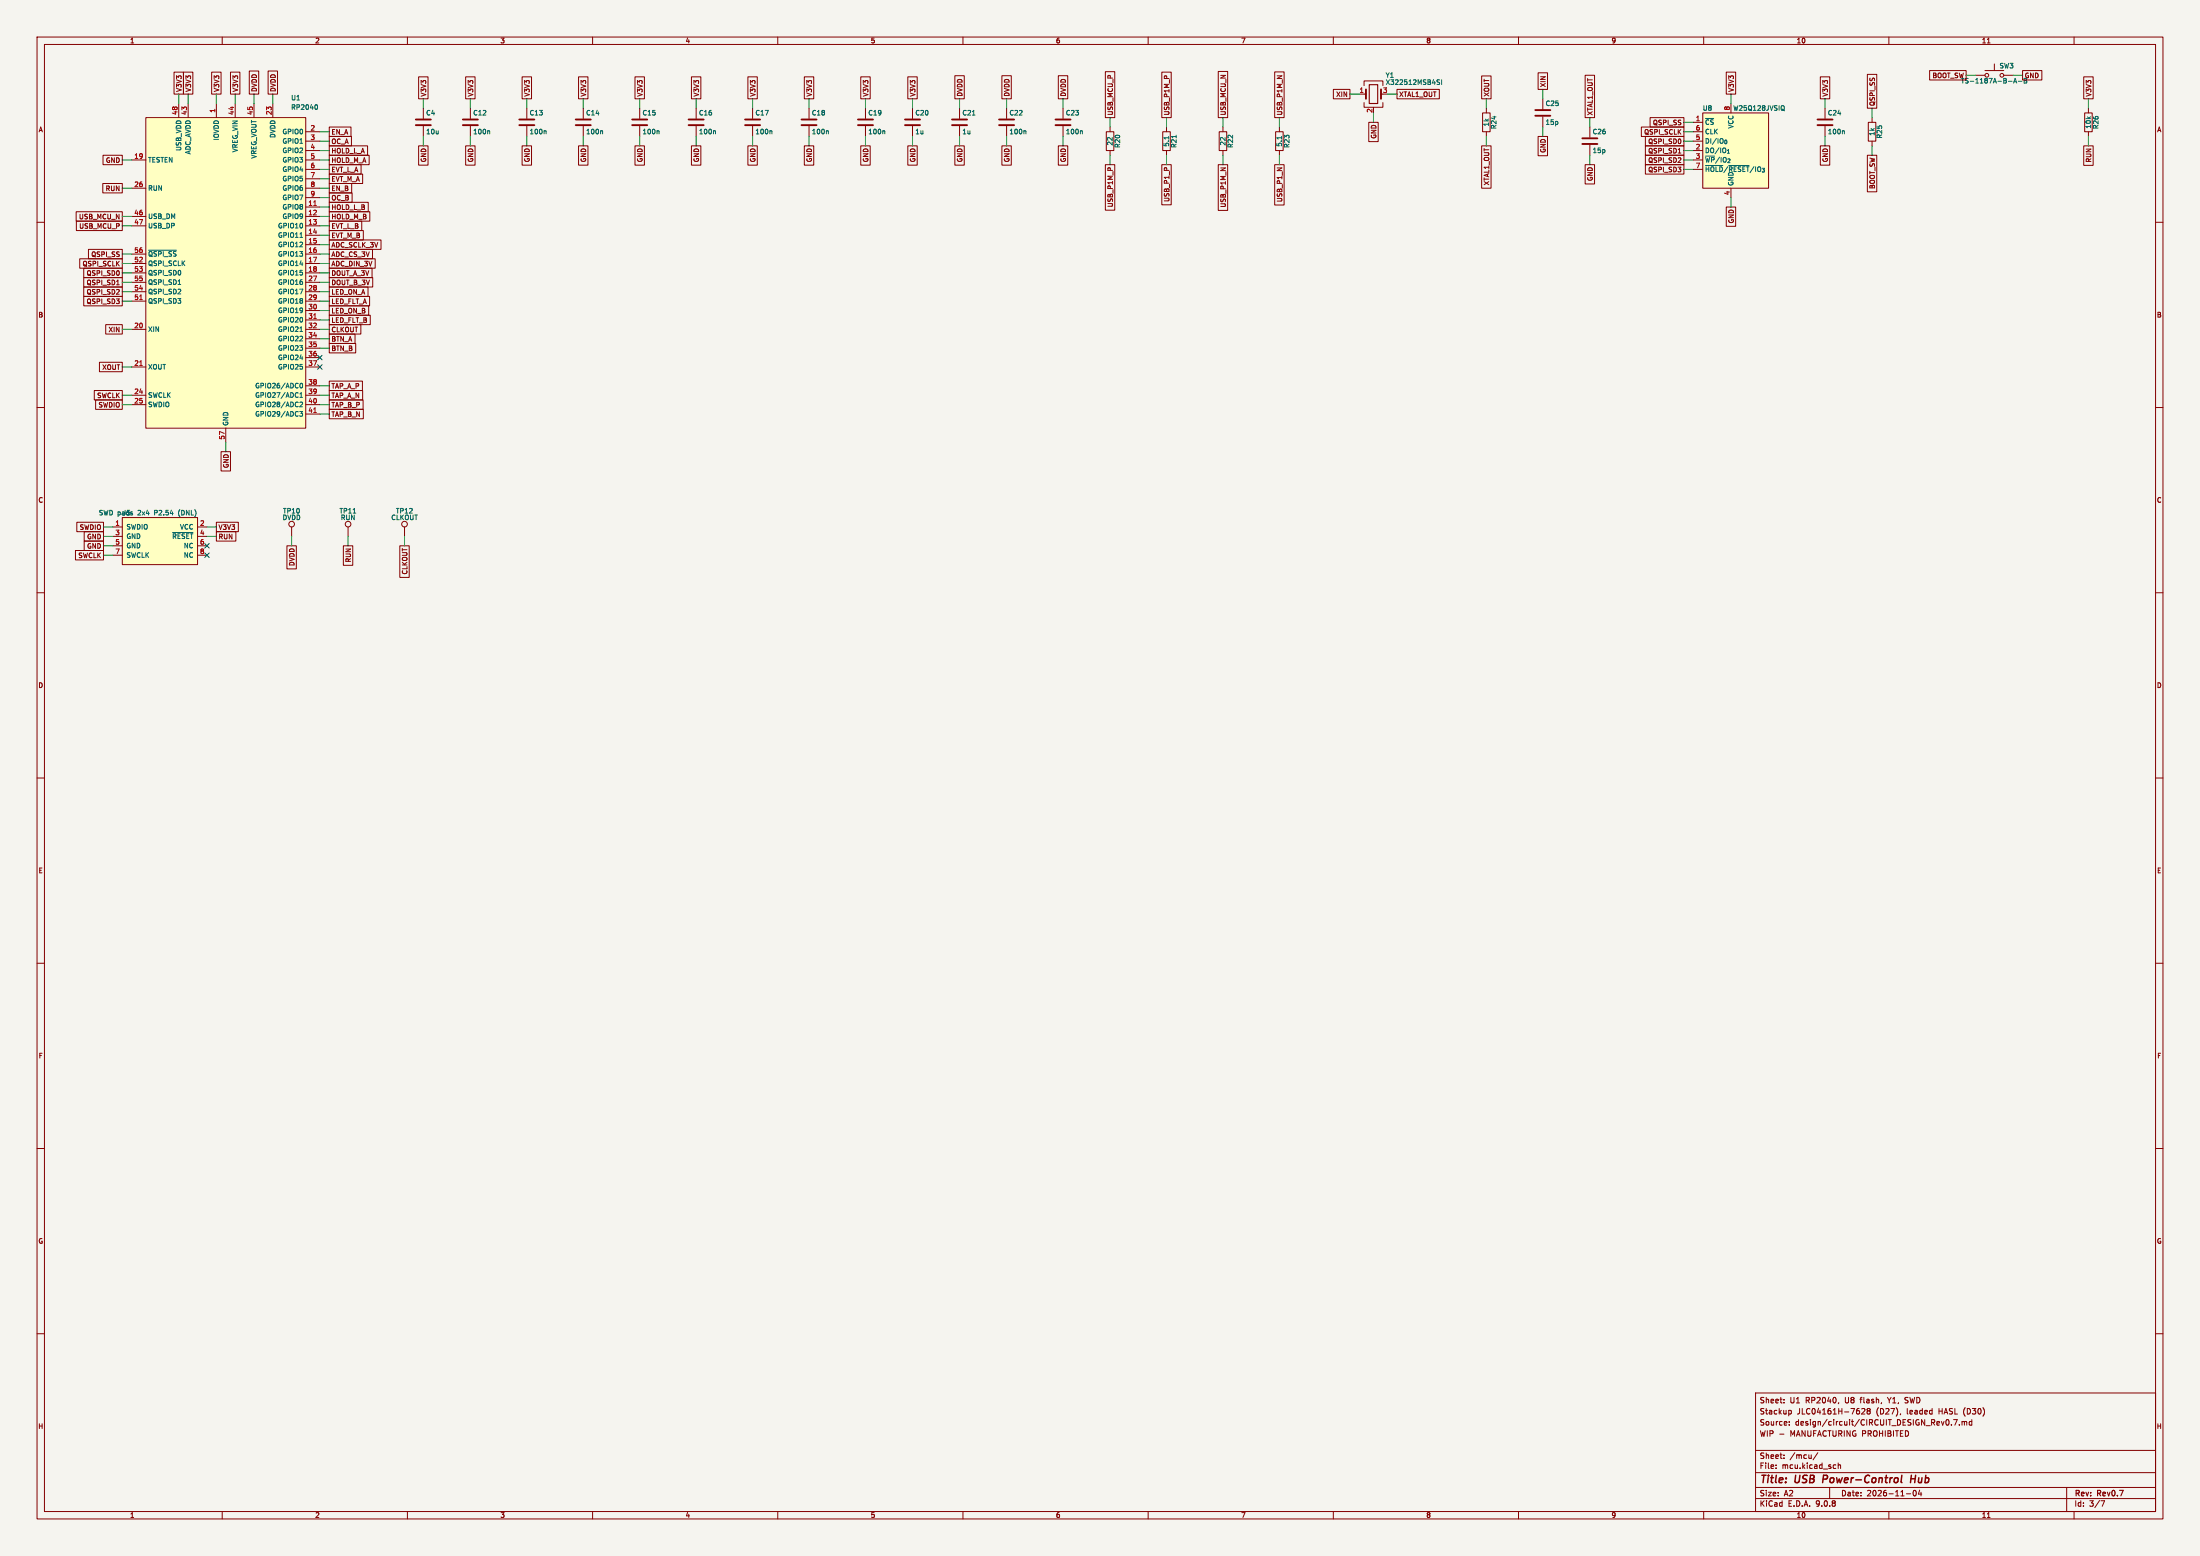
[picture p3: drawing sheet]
<svg xmlns="http://www.w3.org/2000/svg" width="594mm" height="420mm" viewBox="0 0 594 420" stroke-linecap="round" stroke-linejoin="round" font-family="sans-serif">
<path d="M0 0h594v420h-594z" fill="#f5f4ef" stroke="#f5f4ef" stroke-width=".27"/>
<g fill="none" stroke="#840000" stroke-width=".27">
<path d="M10 10h574v400h-574zM12 12h570v396h-570zM60 10v2M110 10v2M160 10v2M210 10v2M260 10v2M310 10v2M360 10v2M410 10v2M460 10v2M510 10v2"/>
<path d="M536.6 11.6h.7M560 10v2M142.2 29.2v2.8M142.2 34v2.8M246.4 29.2v2.8M246.4 34v2.8M10 60h2M582 60h2M10 110h2M582 110h2M10 160h2M582 160h2"/>
<path d="M10 210h2M582 210h2M10 260h2M582 260h2M10 310h2M582 310h2M10 360h2M474 376h108v32h-108zM481.7 377.7v.2M481.7 378.5v.2M496.5 378.6l-.2 .3M582 360h2"/>
<path d="M474 397.5h108M474 391.5h108M479.5 396.2v.2M479.5 395.4v.2M480.5 387.1h1.2M481.7 393.5v.2M481.7 392.7v.2M483.1 384.5v.2M483.1 383.7v.2M483.1 380.7l.6 .3-.1 .5-.5 .2M490.8 392.1l-1.3 1.9M495.2 395.4h.5"/>
<path d="M495.7 396.3l-.5 .1M496.3 395.5l.6-.1 .1 1M496.3 394.9v1.5M502.7 380.3l.5-.1 .3 .4-.9 1.1h.9M504.4 380.8l-.3 .3 .3 .6 .6-.3-.3-.6M504.4 380.8l-.3-.3 .3-.3 .6 .3-.3 .3M504.4 380.8h.3M513.2 381.6l-.2 .3M526.9 384.5v.2M527.5 383.2h1l-.7 1.5M529 384.5v.2M529.7 383.8l.5-.1 .2 .2"/>
<path d="M529.7 383.7v1M530.4 383.9l.2-.2h.4v1M530.4 383.9v.8M532.4 383.7h-.4l-.3 .3 .1 .6h.6M532.4 383.2v1.5M60 408v2M110 408v2M160 408v2M210 408v2M260 408v2M310 408v2M360 408v2"/>
<path d="M410 408v2M460 408v2M474 404.5h108M474 401.5h108M494 401.5v3M510 408v2M514.7 403.2h1.2M516.7 402.4l.2-.1a.8 .8 0 0 1 .5 .7 .8 .8 0 0 1-.5 .8l-.4-.6zM518.3 402.2l-.3 1.1h.9M518.7 402.8v1M536.6 409.6h.7M558 401.5v6.5"/>
<path d="M560 408v2M567.2 405.1h1l-.6 1.5"/>
</g>
<path d="M492.4 398.2l-.3 2M513.5 398.2l-.2 1.7M516 399.1h1.1M516.1 398.2l-.3 2M513.4 400.1l.1 .1" fill="none" stroke="#840000" stroke-width=".4"/>
<path d="M140.2 32.3h4.1M140.2 33.8h4.1M244.3 32.3h4.1M244.3 33.8h4.1" fill="none" stroke="#840000" stroke-width=".51"/>
<path d="M147.3 35.3l.2 .2v.6" fill="none" stroke="#006464" stroke-width=".27"/>
<path d="M33 139.7h20.3v12.7h-20.3z" fill="#ffffc2"/>
<g fill="none" stroke="#840000" stroke-width=".27">
<path d="M114.3 29.2v2.8M114.3 34v2.8M127 29.2v2.8M127 34v2.8M33 139.7h20.3v12.7h-20.3zM30.5 142.2h2.5M30.5 144.8h2.5M30.5 147.3h2.5M30.5 149.9h2.5M53.3 142.2h2.6M53.3 144.8h2.6M53.3 147.3h2.6"/>
<path d="M53.3 149.9h2.6"/>
</g>
<path d="M132 35.3l.2 .2v.6M46.6 143.7h5.5" fill="none" stroke="#006464" stroke-width=".27"/>
<path d="M112.3 32.3h4M112.3 33.8h4M125 32.3h4M125 33.8h4" fill="none" stroke="#840000" stroke-width=".51"/>
<path d="M39.4 31.8h43.1v83.8h-43.1z" fill="#ffffc2"/>
<g fill="none" stroke="#840000" stroke-width=".27">
<path d="M39.4 31.8h43.1v83.8h-43.1zM48.3 27.9v3.9M50.8 27.9v3.9M58.4 27.9v3.9M63.5 27.9v3.9M68.6 27.9v3.9M73.7 27.9v3.9M82.5 35.6h3.9M82.5 38.1h3.9M157.5 29.2v2.8M157.5 34v2.8M172.7 29.2v2.8"/>
<path d="M172.7 34v2.8M188 29.2v2.8M188 34v2.8M203.2 29.2v2.8M203.2 34v2.8M218.4 29.2v2.8M218.4 34v2.8M233.7 29.2v2.8M233.7 34v2.8M259.1 29.2v2.8M259.1 34v2.8M271.8 29.2v2.8"/>
<path d="M271.8 34v2.8M287 29.2v2.8M287 34v2.8M298.7 35.6h2v5h-2zM299.7 34.3v1.3M313.9 35.6h2.1v5h-2.1zM315 34.3v1.3M329.2 35.6h2v5h-2zM330.2 34.3v1.3M344.4 35.6h2.1v5h-2.1zM345.4 34.3v1.3M367 25.4h1.8"/>
<path d="M368.3 23.1v-1.3h5.1v1.3M368.3 27.7v1.3h5.1v-1.3M370.8 29v.2M400.3 30.5h2v5.1h-2zM401.3 29.2v1.3M401.3 35.6v1.2M416.6 26.7v2.8M416.6 31.5v2.8M429.3 34.3v2.8M429.3 39.1v2.8M562.9 30.5h2v5.1h-2zM563.9 29.2v1.3"/>
<path d="M563.9 35.6v1.2M35.6 43.2h3.8M35.6 50.8h3.8M35.6 58.4h3.8M82.5 43.2h3.9M82.5 50.8h3.9M82.5 58.4h3.9M82.5 40.6h3.9M82.5 45.7h3.9M82.5 48.3h3.9M82.5 53.3h3.9M82.5 55.9h3.9"/>
<path d="M299.7 40.6v1.3M315 40.6v1.3M330.2 40.6v1.3M345.4 40.6v1.3M35.6 61h3.8M35.6 68.6h3.8M35.6 71.1h3.8M35.6 73.7h3.8M35.6 76.2h3.8M35.6 78.7h3.8M82.5 61h3.9M82.5 68.6h3.9"/>
<path d="M82.5 71.1h3.9M82.5 73.7h3.9M82.5 76.2h3.9M82.5 78.7h3.9M82.5 63.5h3.9M82.5 66h3.9M35.6 81.3h3.8M35.6 88.9h3.8M35.6 99.1h3.8M82.5 81.3h3.9M82.5 88.9h3.9M82.5 99.1h3.9"/>
<path d="M82.5 83.8h3.9M82.5 86.4h3.9M82.5 91.4h3.9M82.5 94h3.9M82.5 96.5h3.9M35.6 106.7h3.8M35.6 109.2h3.8M61 115.6v3.8M82.5 106.7h3.9M82.5 109.2h3.9M82.5 104.1h3.9M82.5 111.8h3.9"/>
<path d="M78.7 142.2v2.6M94 142.2v2.6M109.2 142.2v2.6"/>
<circle cx="78.7" cy="141.5" r=".76"/>
<circle cx="94" cy="141.5" r=".76"/>
<circle cx="109.2" cy="141.5" r=".76"/>
</g>
<g fill="none" stroke="#006464" stroke-width=".27">
<path d="M85.4 28.3a.79 .79 0 0 1 0 1.2M162.5 35.3l.2 .2v.6M177.8 35.3l.1 .2v.6M193 35.3l.2 .2v.6M208.2 35.3l.2 .2v.6M223.5 35.3l.2 .2v.6M238.7 35.3l.2 .2v.6M262.5 31.1h.8M276.8 35.3l.2 .2v.6M292.1 35.3l.1 .2v.6M315.5 36.8v.8M317.6 36.5v.7"/>
<path d="M346 36.8v.8M388 22a.53 .53 0 0 1 .6 .7h-.6M388.7 21.6l-.7 .1M389.2 21.5v1.3M40.1 67.5h7.6M48.1 76.8h.7M81 64.1h.7M81 89.5h.7M80.9 111.1h.8l-.4 .5h.3M81 108.7l.5-.2 .2 .4-.8 .9h.8M81 107.3h.7M81 106.4l.3-.4v1.3"/>
<path d="M81.2 103.5l.1-.1a.62 .62 0 0 1 .4 .7 .62 .62 0 0 1-.5 .6l-.2-.5zM81.6 111.6v.1M81.6 111.7v.6l-.7-.1M95.3 138.5h.8"/>
</g>
<path d="M84.7 55.5h.7M37.7 80.9h.7M37.7 98.6h.7M84.7 85.9h.7M84.7 111.3h.7" fill="none" stroke="#a90000" stroke-width=".27"/>
<g fill="none" stroke="#840000" stroke-width=".51">
<path d="M155.4 32.3h4.1M155.4 33.8h4.1M170.7 32.3h4.1M170.7 33.8h4.1M185.9 32.3h4.1M185.9 33.8h4.1M201.2 32.3h4M201.2 33.8h4M216.4 32.3h4.1M216.4 33.8h4.1M231.6 32.3h4.1M231.6 33.8h4.1"/>
<path d="M257 32.3h4.1M257 33.8h4.1M269.7 32.3h4.1M269.7 33.8h4.1M285 32.3h4.1M285 33.8h4.1M368.8 24.1v2.6M372.9 24.1v2.6M414.5 29.7h4.1M414.5 31.2h4.1M427.2 37.3h4.1M427.2 38.9h4.1"/>
</g>
<path d="M369.7 22.9h2.3v5h-2.3z" fill="none" stroke="#840000" stroke-width=".3"/>
<path d="M459.7 30.5h17.8v20.3h-17.8z" fill="#ffffc2"/>
<g fill="none" stroke="#840000" stroke-width=".27">
<path d="M47 19.5h2.5v5.9h-2.5zM49.5 19.5h2.6v5.9h-2.6zM57.1 19.5h2.6v5.9h-2.6zM62.2 19.5h2.6v5.9h-2.6zM67.3 19.2h2.6v6.2h-2.6zM72.4 19.2h2.5v6.2h-2.5zM298.4 19.3h2.6v12.5h-2.6zM313.7 19.5h2.5v12.3h-2.5zM328.9 19.3h2.6v12.5h-2.6zM344.2 19.4h2.5v12.4h-2.5zM415.3 19.7h2.5v4.4h-2.5zM466.1 19.5h2.5v5.9h-2.5z"/>
<path d="M521 19h9.9v2.6h-9.9zM535.9 19.1h5.1M538.5 17.3v1.8M546.1 19h5.2v2.6h-5.2zM88.9 34.3h5.9v2.5h-5.9zM88.9 36.8h6v2.6h-6zM88.9 39.4h10.3v2.5h-10.3zM113 20.7h2.6v6h-2.6zM113 39.4h2.6v5.2h-2.6zM125.7 39.4h2.6v5.2h-2.6zM125.7 20.7h2.6v6h-2.6zM141 39.4h2.5v5.2h-2.5z"/>
<path d="M141 20.7h2.5v6h-2.5zM156.2 39.4h2.6v5.2h-2.6zM156.2 20.7h2.6v6h-2.6zM171.4 39.4h2.6v5.2h-2.6zM171.4 20.7h2.6v6h-2.6zM186.7 20.7h2.5v6h-2.5zM186.7 39.4h2.5v5.2h-2.5zM201.9 39.4h2.6v5.2h-2.6zM201.9 20.7h2.6v6h-2.6zM217.2 20.7h2.5v6h-2.5zM217.2 39.4h2.5v5.2h-2.5zM232.4 39.4h2.6v5.2h-2.6z"/>
<path d="M232.4 20.7h2.6v6h-2.6zM245.1 20.7h2.6v6h-2.6zM245.1 39.4h2.6v5.2h-2.6zM257.8 39.4h2.6v5.2h-2.6zM257.8 20.4h2.6v6.3h-2.6zM270.5 20.4h2.6v6.3h-2.6zM270.5 39.4h2.6v5.2h-2.6zM285.7 20.4h2.6v6.3h-2.6zM285.7 39.4h2.6v5.2h-2.6zM360 24.1h4.5v2.6h-4.5zM369.6 33h2.5v5.2h-2.5zM377.2 24.1h11.4v2.6h-11.4z"/>
<path d="M400 20.5h2.6v6.2h-2.6zM400 39.4h2.6v11.4h-2.6zM415.3 36.8h2.5v5.2h-2.5zM428 20.3h2.5v11.5h-2.5zM443.2 34.3h11.5v2.5h-11.5zM444.3 36.8h10.4v2.6h-10.4zM444.3 39.4h10.4v2.5h-10.4zM445.5 31.7h9.2v2.6h-9.2zM457.2 33h2.5M457.2 35.6h2.5M457.2 38.1h2.5M459.7 30.5h17.8v20.3h-17.8z"/>
<path d="M467.4 27.9v2.6M491.5 20.7h2.5v6h-2.5zM491.5 39.4h2.5v5.2h-2.5zM492.8 29.2v2.8M492.8 34v2.8M504.2 20.1h2.5v9.1h-2.5zM504.4 33h2.1v5.1h-2.1zM505.5 31.8v1.2M505.5 38.1v1.3M533.4 20.3h2.5M541 20.3h2.6M562.6 20.7h2.6v6h-2.6z"/>
<path d="M562.6 39.4h2.6v5.2h-2.6zM20.6 57.1h12.4v2.6h-12.4zM20.6 59.7h12.4v2.5h-12.4zM27.8 49.5h5.2v2.6h-5.2zM27.8 41.9h5.2v2.6h-5.2zM88.9 41.9h10.8v2.6h-10.8zM88.9 44.4h8.6v2.6h-8.6zM88.9 47h9v2.5h-9zM88.9 49.5h6.1v2.6h-6.1zM88.9 54.6h10.5v2.6h-10.5zM88.9 57.1h10.9v2.6h-10.9zM88.9 59.7h8.8v2.5h-8.8z"/>
<path d="M88.9 52.1h6.2v2.5h-6.2zM298.4 44.5h2.6v12.2h-2.6zM313.7 44.5h2.5v10.8h-2.5zM328.9 44.5h2.6v12.3h-2.6zM344.2 44.5h2.5v10.8h-2.5zM428 44.5h2.5v5.2h-2.5zM444.3 41.9h10.4v2.6h-10.4zM444.3 44.4h10.4v2.6h-10.4zM453.1 41.3h.7M457.2 40.6h2.5M457.2 43.2h2.5M457.2 45.7h2.5"/>
<path d="M466.1 55.9h2.5v5.2h-2.5zM467.4 50.8v2.5M504.2 41.9h2.5v9.9h-2.5zM21.5 69.8h11.5v2.6h-11.5zM22.6 72.4h10.4v2.5h-10.4zM22.6 74.9h10.4v2.6h-10.4zM22.6 77.5h10.4v2.5h-10.4zM23.9 67.3h9.1v2.6h-9.1zM31.5 76.9h.7M88.9 62.2h9.2v2.6h-9.2zM88.9 67.3h11.7v2.6h-11.7zM88.9 69.8h12.4v2.6h-12.4z"/>
<path d="M88.9 64.8h14v2.5h-14zM88.9 72.4h11.6v2.5h-11.6zM88.9 74.9h11.7v2.6h-11.7zM88.9 77.5h10.5v2.5h-10.5zM22.6 80h10.4v2.6h-10.4zM26.8 97.8h6.2v2.5h-6.2zM28.5 87.6h4.5v2.6h-4.5zM88.9 90.2h7v2.5h-7zM88.9 92.7h7.1v2.6h-7.1zM88.9 80h10.9v2.6h-10.9zM88.9 82.5h10.6v2.6h-10.6zM88.9 85.1h11.1v2.5h-11.1z"/>
<path d="M88.9 87.6h8.5v2.6h-8.5zM25.5 105.4h7.5v2.6h-7.5zM25.8 107.9h7.2v2.6h-7.2zM88.9 102.9h9v2.5h-9zM88.9 105.4h9v2.6h-9zM88.9 107.9h9.1v2.6h-9.1zM88.9 110.5h9.2v2.5h-9.2zM59.7 121.9h2.5v5.2h-2.5zM20.4 148.6h7.5v2.5h-7.5zM20.7 141h7.2v2.5h-7.2zM22.7 143.5h5.2v2.6h-5.2zM22.7 146h5.2v2.6h-5.2z"/>
<path d="M58.4 141h6v2.5h-6zM58.4 143.5h5.3v2.6h-5.3zM77.5 147.3h2.5v6.3h-2.5zM92.7 147.3h2.6v5.3h-2.6zM107.9 147.3h2.6v8.6h-2.6z"/>
<circle cx="536.4" cy="20.3" r=".51"/>
<circle cx="540.5" cy="20.3" r=".51"/>
</g>
<path d="M481.4 29.5l.4 .4M481.5 28.5l.3 .4-.1 .7-.2 .2M497.8 35.3l.2 .2v.6M542.3 21.9h1M543.7 22.4l.4-1.2 .4 1.2M543.8 22.1h.6M545 21.9h.9M546.5 21.2v1.2h.6l.1-.5M460.5 44.7h4.7M466.8 44.7h5.5" fill="none" stroke="#006464" stroke-width=".27"/>
<path d="M490.7 32.3h4.1M490.7 33.8h4.1" fill="none" stroke="#840000" stroke-width=".51"/>
<g fill="none" stroke="#009600" stroke-width=".27">
<path d="M48.3 25.4v2.5M50.8 25.4v2.5M58.4 25.4v2.5M63.5 25.4v2.5M68.6 25.4v2.5M73.7 25.4v2.5M86.4 35.6h2.5M86.4 38.1h2.5M114.3 26.7v2.5M114.3 36.8v2.6M127 26.7v2.5M127 36.8v2.6"/>
<path d="M142.2 26.7v2.5M142.2 36.8v2.6M157.5 26.7v2.5M157.5 36.8v2.6M172.7 26.7v2.5M172.7 36.8v2.6M188 26.7v2.5M188 36.8v2.6M203.2 26.7v2.5M203.2 36.8v2.6M218.4 26.7v2.5M218.4 36.8v2.6"/>
<path d="M233.7 26.7v2.5M233.7 36.8v2.6M246.4 26.7v2.5M246.4 36.8v2.6M259.1 26.7v2.5M259.1 36.8v2.6M271.8 26.7v2.5M271.8 36.8v2.6M287 26.7v2.5M287 36.8v2.6M299.7 31.8v2.5M315 31.8v2.5"/>
<path d="M330.2 31.8v2.5M345.4 31.8v2.5M364.5 25.4h2.5M370.8 30.5v2.5M374.6 25.4h2.6M401.3 26.7v2.5M401.3 36.8v2.6M416.6 24.1v2.6M416.6 34.3v2.5M429.3 31.8v2.5M454.7 35.6h2.5M454.7 38.1h2.5"/>
<path d="M454.7 33h2.5M467.4 25.4v2.5M492.8 26.7v2.5M492.8 36.8v2.6M505.5 29.2v2.6M505.5 39.4v2.5M530.9 20.3h2.5M543.6 20.3h2.5M563.9 26.7v2.5M563.9 36.8v2.6M33 43.2h2.6M33 50.8h2.6"/>
<path d="M33 58.4h2.6M86.4 43.2h2.5M86.4 50.8h2.5M86.4 40.6h2.5M86.4 45.7h2.5M86.4 48.3h2.5M86.4 53.3h2.5M86.4 55.9h2.5M86.4 58.4h2.5M299.7 41.9v2.6M315 41.9v2.6M330.2 41.9v2.6"/>
<path d="M345.4 41.9v2.6M429.3 41.9v2.6M454.7 43.2h2.5M454.7 40.6h2.5M454.7 45.7h2.5M467.4 53.3v2.6M33 61h2.6M33 68.6h2.6M33 71.1h2.6M33 73.7h2.6M33 76.2h2.6M33 78.7h2.6"/>
<path d="M86.4 61h2.5M86.4 63.5h2.5M86.4 66h2.5M86.4 68.6h2.5M86.4 71.1h2.5M86.4 73.7h2.5M86.4 76.2h2.5M86.4 78.7h2.5M33 81.3h2.6M33 88.9h2.6M33 99.1h2.6M86.4 81.3h2.5"/>
<path d="M86.4 88.9h2.5M86.4 83.8h2.5M86.4 86.4h2.5M86.4 91.4h2.5M86.4 94h2.5M33 106.7h2.6M33 109.2h2.6M61 119.4v2.5M86.4 106.7h2.5M86.4 109.2h2.5M86.4 104.1h2.5M86.4 111.8h2.5"/>
<path d="M27.9 142.2h2.6M27.9 147.3h2.6M27.9 149.9h2.6M27.9 144.8h2.6M55.9 142.2h2.5M55.9 144.8h2.5M78.7 144.8v2.5M94 144.8v2.5M109.2 144.8v2.5"/>
</g>
<path d="M85.8 95.9l1.2 1.2M85.8 98.5l1.2 1.2M87 95.9l-1.2 1.2M87 98.5l-1.2 1.2M55.3 149.3l1.2 1.2M55.3 146.7l1.2 1.2M56.5 149.3l-1.2 1.2M56.5 146.7l-1.2 1.2" fill="none" stroke="#000084" stroke-width=".27"/>
<g font-size="2.8" fill="#840000">
<text x="475" y="400.9">Title:</text>
<text x="484.7" y="400.9">USB</text>
<text x="493" y="400.9">Power-Control</text>
<text x="517.5" y="400.9">Hub</text>
</g>
<g font-size="2.1" fill="#840000">
<text x="475" y="382">Stackup</text>
<text x="475" y="379">Sheet:</text>
<text x="483.2" y="379">U1</text>
<text x="485.2" y="382">JLC04161H-7628</text>
<text x="487.5" y="379">RP2040,</text>
<text x="498.3" y="379">U8</text>
<text x="502.6" y="379">flash,</text>
<text x="506.6" y="382">(D27),</text>
<text x="510.1" y="379">Y1,</text>
<text x="514.9" y="379">SWD</text>
<text x="515" y="382">leaded</text>
<text x="523.7" y="382">HASL (D30)</text>
<text x="475" y="388">WIP -</text>
<text x="475" y="385">Source:</text>
<text x="483.4" y="388">MANUFACTURING PROHIBITED</text>
<text x="484.7" y="385">design/circuit/CIRCUIT_DESIGN_Rev0.7.md</text>
<text x="475" y="394">Sheet:</text>
<text x="483.2" y="394">/mcu/</text>
<text x="475" y="396.7">File:</text>
<text x="481.1" y="396.7">mcu.kicad_sch</text>
<text x="475" y="406.9">KiCad</text>
<text x="475" y="404.1">Size:</text>
<text x="481.7" y="404.1">A2</text>
<text x="482.7" y="406.9">E.D.A.</text>
<text x="490.3" y="406.9">9.0.8</text>
<text x="497" y="404.1">Date:</text>
<text x="504" y="404.1">2026-11-04</text>
<text x="560" y="404.3">Rev:</text>
<text x="560" y="406.9">Id:</text>
<text x="564.1" y="406.9">3/7</text>
<text x="566.4" y="404.3">Rev0.7</text>
</g>
<g font-size="1.8" fill="#840000">
<text x="35" y="11.9">1</text>
<text x="85" y="11.9">2</text>
<text x="135" y="11.9">3</text>
<text x="185" y="11.9">4</text>
<text x="235" y="11.9">5</text>
<text x="285" y="11.9">6</text>
<text x="335" y="11.9">7</text>
<text x="385" y="11.9">8</text>
<text x="435" y="11.9">9</text>
<text x="485" y="11.9">10</text>
<text x="535" y="11.9">11</text>
<text x="417.5" y="23.7" transform="rotate(-90 417.5 23.7)">XIN</text>
<text x="521.7" y="21.3">BOOT_SW</text>
<text x="546.6" y="21.3">GND</text>
<text x="49.2" y="24.9" transform="rotate(-90 49.2 24.9)">V3V3</text>
<text x="51.8" y="24.9" transform="rotate(-90 51.8 24.9)">V3V3</text>
<text x="59.4" y="24.9" transform="rotate(-90 59.4 24.9)">V3V3</text>
<text x="64.5" y="24.9" transform="rotate(-90 64.5 24.9)">V3V3</text>
<text x="69.5" y="24.9" transform="rotate(-90 69.5 24.9)">DVDD</text>
<text x="74.6" y="24.9" transform="rotate(-90 74.6 24.9)">DVDD</text>
<text x="115.3" y="26.2" transform="rotate(-90 115.3 26.2)">V3V3</text>
<text x="128" y="26.2" transform="rotate(-90 128 26.2)">V3V3</text>
<text x="143.2" y="26.2" transform="rotate(-90 143.2 26.2)">V3V3</text>
<text x="158.4" y="26.2" transform="rotate(-90 158.4 26.2)">V3V3</text>
<text x="173.7" y="26.2" transform="rotate(-90 173.7 26.2)">V3V3</text>
<text x="188.9" y="26.2" transform="rotate(-90 188.9 26.2)">V3V3</text>
<text x="204.2" y="26.2" transform="rotate(-90 204.2 26.2)">V3V3</text>
<text x="219.4" y="26.2" transform="rotate(-90 219.4 26.2)">V3V3</text>
<text x="234.6" y="26.2" transform="rotate(-90 234.6 26.2)">V3V3</text>
<text x="247.3" y="26.2" transform="rotate(-90 247.3 26.2)">V3V3</text>
<text x="260" y="26.2" transform="rotate(-90 260 26.2)">DVDD</text>
<text x="272.7" y="26.2" transform="rotate(-90 272.7 26.2)">DVDD</text>
<text x="288" y="26.2" transform="rotate(-90 288 26.2)">DVDD</text>
<text x="360.7" y="26.4">XIN</text>
<text x="377.7" y="26.4">XTAL1_OUT</text>
<text x="402.3" y="26.2" transform="rotate(-90 402.3 26.2)">XOUT</text>
<text x="468.3" y="24.9" transform="rotate(-90 468.3 24.9)">V3V3</text>
<text x="493.7" y="26.2" transform="rotate(-90 493.7 26.2)">V3V3</text>
<text x="506.4" y="28.7" transform="rotate(-90 506.4 28.7)">QSPI_SS</text>
<text x="564.8" y="26.2" transform="rotate(-90 564.8 26.2)">V3V3</text>
<text x="10.3" y="35.9">A</text>
<text x="300.7" y="31.3" transform="rotate(-90 300.7 31.3)">USB_MCU_P</text>
<text x="315.9" y="31.3" transform="rotate(-90 315.9 31.3)">USB_P1M_P</text>
<text x="331.2" y="31.3" transform="rotate(-90 331.2 31.3)">USB_MCU_N</text>
<text x="346.4" y="31.3" transform="rotate(-90 346.4 31.3)">USB_P1M_N</text>
<text x="430.2" y="31.3" transform="rotate(-90 430.2 31.3)">XTAL1_OUT</text>
<text x="446.2" y="34">QSPI_SS</text>
<text x="582.3" y="35.9">A</text>
<text x="89.4" y="36.5">EN_A</text>
<text x="89.4" y="39.1">OC_A</text>
<text x="89.4" y="41.6">HOLD_L_A</text>
<text x="371.8" y="37.6" transform="rotate(-90 371.8 37.6)">GND</text>
<text x="417.5" y="41.4" transform="rotate(-90 417.5 41.4)">GND</text>
<text x="443.8" y="36.5">QSPI_SCLK</text>
<text x="444.9" y="39.1">QSPI_SD0</text>
<text x="444.9" y="41.6">QSPI_SD1</text>
<text x="28.5" y="44.1">GND</text>
<text x="89.4" y="44.1">HOLD_M_A</text>
<text x="89.4" y="46.7">EVT_L_A</text>
<text x="115.3" y="43.9" transform="rotate(-90 115.3 43.9)">GND</text>
<text x="128" y="43.9" transform="rotate(-90 128 43.9)">GND</text>
<text x="143.2" y="43.9" transform="rotate(-90 143.2 43.9)">GND</text>
<text x="158.4" y="43.9" transform="rotate(-90 158.4 43.9)">GND</text>
<text x="173.7" y="43.9" transform="rotate(-90 173.7 43.9)">GND</text>
<text x="188.9" y="43.9" transform="rotate(-90 188.9 43.9)">GND</text>
<text x="204.2" y="43.9" transform="rotate(-90 204.2 43.9)">GND</text>
<text x="219.4" y="43.9" transform="rotate(-90 219.4 43.9)">GND</text>
<text x="234.6" y="43.9" transform="rotate(-90 234.6 43.9)">GND</text>
<text x="247.3" y="43.9" transform="rotate(-90 247.3 43.9)">GND</text>
<text x="260" y="43.9" transform="rotate(-90 260 43.9)">GND</text>
<text x="272.7" y="43.9" transform="rotate(-90 272.7 43.9)">GND</text>
<text x="288" y="43.9" transform="rotate(-90 288 43.9)">GND</text>
<text x="444.9" y="44.1">QSPI_SD2</text>
<text x="444.9" y="46.7">QSPI_SD3</text>
<text x="493.7" y="43.9" transform="rotate(-90 493.7 43.9)">GND</text>
<text x="564.8" y="44" transform="rotate(-90 564.8 44)">RUN</text>
<text x="28.4" y="51.8">RUN</text>
<text x="89.4" y="49.2">EVT_M_A</text>
<text x="89.4" y="51.8">EN_B</text>
<text x="402.3" y="50.1" transform="rotate(-90 402.3 50.1)">XTAL1_OUT</text>
<text x="430.2" y="49" transform="rotate(-90 430.2 49)">GND</text>
<text x="506.4" y="51.1" transform="rotate(-90 506.4 51.1)">BOOT_SW</text>
<text x="21.2" y="59.4">USB_MCU_N</text>
<text x="89.4" y="56.8">HOLD_L_B</text>
<text x="89.4" y="59.4">HOLD_M_B</text>
<text x="89.4" y="54.3">OC_B</text>
<text x="300.7" y="56.1" transform="rotate(-90 300.7 56.1)">USB_P1M_P</text>
<text x="315.9" y="54.6" transform="rotate(-90 315.9 54.6)">USB_P1_P</text>
<text x="331.2" y="56.1" transform="rotate(-90 331.2 56.1)">USB_P1M_N</text>
<text x="346.4" y="54.7" transform="rotate(-90 346.4 54.7)">USB_P1_N</text>
<text x="21.3" y="61.9">USB_MCU_P</text>
<text x="89.4" y="61.9">EVT_L_B</text>
<text x="89.4" y="64.5">EVT_M_B</text>
<text x="468.3" y="60.4" transform="rotate(-90 468.3 60.4)">GND</text>
<text x="24.5" y="69.5">QSPI_SS</text>
<text x="89.4" y="69.5">ADC_CS_3V</text>
<text x="89.4" y="67">ADC_SCLK_3V</text>
<text x="22.2" y="72.1">QSPI_SCLK</text>
<text x="23.3" y="74.6">QSPI_SD0</text>
<text x="23.3" y="77.2">QSPI_SD1</text>
<text x="89.4" y="72.1">ADC_DIN_3V</text>
<text x="89.4" y="74.6">DOUT_A_3V</text>
<text x="89.4" y="77.2">DOUT_B_3V</text>
<text x="23.3" y="79.7">QSPI_SD2</text>
<text x="23.3" y="82.2">QSPI_SD3</text>
<text x="89.4" y="79.7">LED_ON_A</text>
<text x="89.4" y="82.2">LED_FLT_A</text>
<text x="10.3" y="85.9">B</text>
<text x="29.2" y="89.9">XIN</text>
<text x="89.4" y="84.8">LED_ON_B</text>
<text x="89.4" y="87.3">LED_FLT_B</text>
<text x="89.4" y="89.9">CLKOUT</text>
<text x="582.3" y="85.9">B</text>
<text x="89.4" y="92.4">BTN_A</text>
<text x="89.4" y="94.9">BTN_B</text>
<text x="27.5" y="100">XOUT</text>
<text x="26.1" y="107.6">SWCLK</text>
<text x="89.4" y="105.1">TAP_A_P</text>
<text x="89.4" y="107.6">TAP_A_N</text>
<text x="26.5" y="110.2">SWDIO</text>
<text x="89.4" y="110.2">TAP_B_P</text>
<text x="89.4" y="112.7">TAP_B_N</text>
<text x="61.9" y="126.5" transform="rotate(-90 61.9 126.5)">GND</text>
<text x="10.3" y="135.9">C</text>
<text x="582.3" y="135.9">C</text>
<text x="21.4" y="143.2">SWDIO</text>
<text x="58.9" y="143.2">V3V3</text>
<text x="23.4" y="145.7">GND</text>
<text x="23.4" y="148.3">GND</text>
<text x="58.9" y="145.7">RUN</text>
<text x="21" y="150.8">SWCLK</text>
<text x="79.7" y="152.9" transform="rotate(-90 79.7 152.9)">DVDD</text>
<text x="94.9" y="151.9" transform="rotate(-90 94.9 151.9)">RUN</text>
<text x="110.2" y="155.2" transform="rotate(-90 110.2 155.2)">CLKOUT</text>
<text x="10.3" y="185.9">D</text>
<text x="582.3" y="185.9">D</text>
<text x="10.3" y="235.9">E</text>
<text x="582.3" y="235.9">E</text>
<text x="10.3" y="285.9">F</text>
<text x="582.3" y="285.9">F</text>
<text x="10.3" y="335.9">G</text>
<text x="582.3" y="335.9">G</text>
<text x="10.2" y="385.9">H</text>
<text x="582.2" y="385.9">H</text>
<text x="35" y="409.9">1</text>
<text x="85" y="409.9">2</text>
<text x="135" y="409.9">3</text>
<text x="185" y="409.9">4</text>
<text x="235" y="409.9">5</text>
<text x="285" y="409.9">6</text>
<text x="335" y="409.9">7</text>
<text x="385" y="409.9">8</text>
<text x="435" y="409.9">9</text>
<text x="485" y="409.9">10</text>
<text x="535" y="409.9">11</text>
</g>
<g font-size="1.8" fill="#006464">
<text x="374" y="21.2">Y1</text>
<text x="374" y="23.1">X322512MSB4SI</text>
<text x="529.4" y="22.7">TS-1187A-B-A-B</text>
<text x="539.8" y="18.6">SW3</text>
<text x="78.5" y="27.3">U1</text>
<text x="78.5" y="29.8">RP2040</text>
<text x="417.2" y="28.8">C25</text>
<text x="114.9" y="31.3">C4</text>
<text x="127.6" y="31.3">C12</text>
<text x="142.9" y="31.3">C13</text>
<text x="158.1" y="31.3">C14</text>
<text x="173.4" y="31.3">C15</text>
<text x="188.6" y="31.3">C16</text>
<text x="203.8" y="31.3">C17</text>
<text x="219.1" y="31.3">C18</text>
<text x="234.3" y="31.3">C19</text>
<text x="247" y="31.3">C20</text>
<text x="259.7" y="31.3">C21</text>
<text x="272.4" y="31.3">C22</text>
<text x="287.7" y="31.3">C23</text>
<text x="402.2" y="34.2" transform="rotate(-90 402.2 34.2)">1k</text>
<text x="404.2" y="35" transform="rotate(-90 404.2 35)">R24</text>
<text x="417.2" y="33.9">15p</text>
<text x="459.6" y="30.1">U8</text>
<text x="460.2" y="33.9">~{CS}</text>
<text x="467.9" y="30.1">W25Q128JVSIQ</text>
<text x="468.2" y="34.8" transform="rotate(-90 468.2 34.8)">VCC</text>
<text x="493.4" y="31.3">C24</text>
<text x="564.7" y="34.8" transform="rotate(-90 564.7 34.8)">10k</text>
<text x="566.8" y="35" transform="rotate(-90 566.8 35)">R26</text>
<text x="49.1" y="40.9" transform="rotate(-90 49.1 40.9)">USB_VDD</text>
<text x="51.7" y="41.8" transform="rotate(-90 51.7 41.8)">ADC_AVDD</text>
<text x="59.3" y="38" transform="rotate(-90 59.3 38)">IOVDD</text>
<text x="64.4" y="41.2" transform="rotate(-90 64.4 41.2)">VREG_VIN</text>
<text x="74.5" y="37.4" transform="rotate(-90 74.5 37.4)">DVDD</text>
<text x="76.2" y="36.4">GPIO0</text>
<text x="76.2" y="39">GPIO1</text>
<text x="76.2" y="41.5">GPIO2</text>
<text x="114.9" y="36.4">10u</text>
<text x="127.6" y="36.4">100n</text>
<text x="142.9" y="36.4">100n</text>
<text x="158.1" y="36.4">100n</text>
<text x="173.4" y="36.4">100n</text>
<text x="188.6" y="36.4">100n</text>
<text x="203.8" y="36.4">100n</text>
<text x="219.1" y="36.4">100n</text>
<text x="234.3" y="36.4">100n</text>
<text x="247" y="36.4">1u</text>
<text x="259.7" y="36.4">1u</text>
<text x="272.4" y="36.4">100n</text>
<text x="287.7" y="36.4">100n</text>
<text x="300.6" y="39.4" transform="rotate(-90 300.6 39.4)">22</text>
<text x="302.6" y="40" transform="rotate(-90 302.6 40)">R20</text>
<text x="315.8" y="39.7" transform="rotate(-90 315.8 39.7)">5.1</text>
<text x="317.9" y="40" transform="rotate(-90 317.9 40)">R21</text>
<text x="331.1" y="39.4" transform="rotate(-90 331.1 39.4)">22</text>
<text x="333.1" y="40" transform="rotate(-90 333.1 40)">R22</text>
<text x="346.3" y="39.7" transform="rotate(-90 346.3 39.7)">5.1</text>
<text x="348.3" y="40" transform="rotate(-90 348.3 40)">R23</text>
<text x="429.9" y="36.4">C26</text>
<text x="429.9" y="41.5">15p</text>
<text x="460.2" y="36.4">CLK</text>
<text x="460.2" y="39">DI/IO_{0}</text>
<text x="460.2" y="41.5">DO/IO_{1}</text>
<text x="493.4" y="36.4">100n</text>
<text x="506.3" y="36.8" transform="rotate(-90 506.3 36.8)">1k</text>
<text x="508.4" y="37.5" transform="rotate(-90 508.4 37.5)">R25</text>
<text x="39.9" y="44">TESTEN</text>
<text x="69.4" y="42.9" transform="rotate(-90 69.4 42.9)">VREG_VOUT</text>
<text x="76.2" y="44">GPIO3</text>
<text x="76.2" y="46.6">GPIO4</text>
<text x="460.2" y="44">~{WP}/IO_{2}</text>
<text x="460.2" y="46.6">~{HOLD}/~{RESET}/IO_{3}</text>
<text x="39.9" y="51.7">RUN</text>
<text x="76.2" y="49.1">GPIO5</text>
<text x="76.2" y="51.7">GPIO6</text>
<text x="468.2" y="50.3" transform="rotate(-90 468.2 50.3)">GND</text>
<text x="39.9" y="59.3">USB_DM</text>
<text x="76.2" y="54.2">GPIO7</text>
<text x="76.2" y="56.7">GPIO8</text>
<text x="76.2" y="59.3">GPIO9</text>
<text x="39.9" y="61.8">USB_DP</text>
<text x="74.9" y="61.8">GPIO10</text>
<text x="74.9" y="64.4">GPIO11</text>
<text x="39.9" y="69.4">~{QSPI_SS}</text>
<text x="39.9" y="72">QSPI_SCLK</text>
<text x="74.9" y="66.9">GPIO12</text>
<text x="74.9" y="69.4">GPIO13</text>
<text x="74.9" y="72">GPIO14</text>
<text x="39.9" y="74.5">QSPI_SD0</text>
<text x="39.9" y="77.1">QSPI_SD1</text>
<text x="74.9" y="74.5">GPIO15</text>
<text x="74.9" y="77.1">GPIO16</text>
<text x="39.9" y="79.6">QSPI_SD2</text>
<text x="39.9" y="82.1">QSPI_SD3</text>
<text x="74.9" y="79.6">GPIO17</text>
<text x="74.9" y="82.1">GPIO18</text>
<text x="39.9" y="89.8">XIN</text>
<text x="74.9" y="84.7">GPIO19</text>
<text x="74.9" y="87.2">GPIO20</text>
<text x="74.9" y="89.8">GPIO21</text>
<text x="74.9" y="92.3">GPIO22</text>
<text x="74.9" y="94.8">GPIO23</text>
<text x="39.9" y="99.9">XOUT</text>
<text x="74.9" y="97.4">GPIO24</text>
<text x="74.9" y="99.9">GPIO25</text>
<text x="39.9" y="107.5">SWCLK</text>
<text x="68.8" y="105">GPIO26/ADC0</text>
<text x="68.8" y="107.5">GPIO27/ADC1</text>
<text x="39.9" y="110.1">SWDIO</text>
<text x="68.8" y="110.1">GPIO28/ADC2</text>
<text x="68.8" y="112.6">GPIO29/ADC3</text>
<text x="61.8" y="115.1" transform="rotate(-90 61.8 115.1)">GND</text>
<text x="26.6" y="139.3">SWD pads</text>
<text x="33" y="139.3">J5</text>
<text x="34" y="143.1">SWDIO</text>
<text x="37.3" y="139.3">2x4</text>
<text x="41.9" y="139.3">P2.54</text>
<text x="48.5" y="143.1">VCC</text>
<text x="48.6" y="139.3">(DNL)</text>
<text x="76.2" y="140.6">DVDD</text>
<text x="76.3" y="138.8">TP10</text>
<text x="91.6" y="138.8">TP11</text>
<text x="91.9" y="140.6">RUN</text>
<text x="105.5" y="140.6">CLKOUT</text>
<text x="106.8" y="138.8">TP12</text>
<text x="34" y="145.6">GND</text>
<text x="34" y="148.2">GND</text>
<text x="46.4" y="145.6">~{RESET}</text>
<text x="49.5" y="148.2">NC</text>
<text x="34" y="150.7">SWCLK</text>
<text x="49.5" y="150.7">NC</text>
</g>
<g font-size="1.8" fill="#a90000">
<text x="367" y="25.1">1</text>
<text x="373.3" y="25.1">3</text>
<text x="467.1" y="29.9" transform="rotate(-90 467.1 29.9)">8</text>
<text x="48" y="31.2" transform="rotate(-90 48 31.2)">48</text>
<text x="50.5" y="31.2" transform="rotate(-90 50.5 31.2)">43</text>
<text x="58.2" y="30.6" transform="rotate(-90 58.2 30.6)">1</text>
<text x="63.2" y="31.2" transform="rotate(-90 63.2 31.2)">44</text>
<text x="68.3" y="31.2" transform="rotate(-90 68.3 31.2)">45</text>
<text x="73.4" y="31.2" transform="rotate(-90 73.4 31.2)">23</text>
<text x="83.7" y="35.3">2</text>
<text x="370.6" y="30.6" transform="rotate(-90 370.6 30.6)">2</text>
<text x="457.8" y="32.8">1</text>
<text x="457.8" y="35.3">6</text>
<text x="83.7" y="37.8">3</text>
<text x="83.7" y="40.4">4</text>
<text x="457.8" y="37.8">5</text>
<text x="457.8" y="40.4">2</text>
<text x="36.2" y="42.9">19</text>
<text x="83.7" y="42.9">5</text>
<text x="83.7" y="45.5">6</text>
<text x="457.8" y="42.9">3</text>
<text x="457.8" y="45.5">7</text>
<text x="36.2" y="50.5">26</text>
<text x="83.7" y="48">7</text>
<text x="83.7" y="50.5">8</text>
<text x="83.7" y="53.1">9</text>
<text x="467.1" y="52.8" transform="rotate(-90 467.1 52.8)">4</text>
<text x="36.2" y="58.2">46</text>
<text x="83.1" y="55.6">11</text>
<text x="83.1" y="58.2">12</text>
<text x="36.2" y="60.7">47</text>
<text x="83.1" y="60.7">13</text>
<text x="83.1" y="63.2">14</text>
<text x="83.1" y="65.8">15</text>
<text x="36.2" y="68.3">56</text>
<text x="36.2" y="70.9">52</text>
<text x="83.1" y="68.3">16</text>
<text x="83.1" y="70.9">17</text>
<text x="36.2" y="73.4">53</text>
<text x="36.2" y="75.9">55</text>
<text x="83.1" y="73.4">18</text>
<text x="83.1" y="75.9">27</text>
<text x="36.2" y="78.5">54</text>
<text x="36.2" y="81">51</text>
<text x="83.1" y="78.5">28</text>
<text x="83.1" y="81">29</text>
<text x="83.1" y="83.6">30</text>
<text x="36.2" y="88.6">20</text>
<text x="83.1" y="86.1">31</text>
<text x="83.1" y="88.6">32</text>
<text x="83.1" y="91.2">34</text>
<text x="83.1" y="93.7">35</text>
<text x="36.2" y="98.8">21</text>
<text x="83.1" y="96.3">36</text>
<text x="83.1" y="98.8">37</text>
<text x="36.2" y="106.4">24</text>
<text x="83.1" y="103.9">38</text>
<text x="83.1" y="106.4">39</text>
<text x="36.2" y="109">25</text>
<text x="83.1" y="109">40</text>
<text x="83.1" y="111.5">41</text>
<text x="60.7" y="118.8" transform="rotate(-90 60.7 118.8)">57</text>
<text x="31" y="142">1</text>
<text x="53.9" y="142">2</text>
<text x="31" y="144.5">3</text>
<text x="31" y="147.1">5</text>
<text x="31" y="149.6">7</text>
<text x="53.9" y="144.5">4</text>
<text x="53.9" y="147.1">6</text>
<text x="53.9" y="149.6">8</text>
</g>
</svg>
